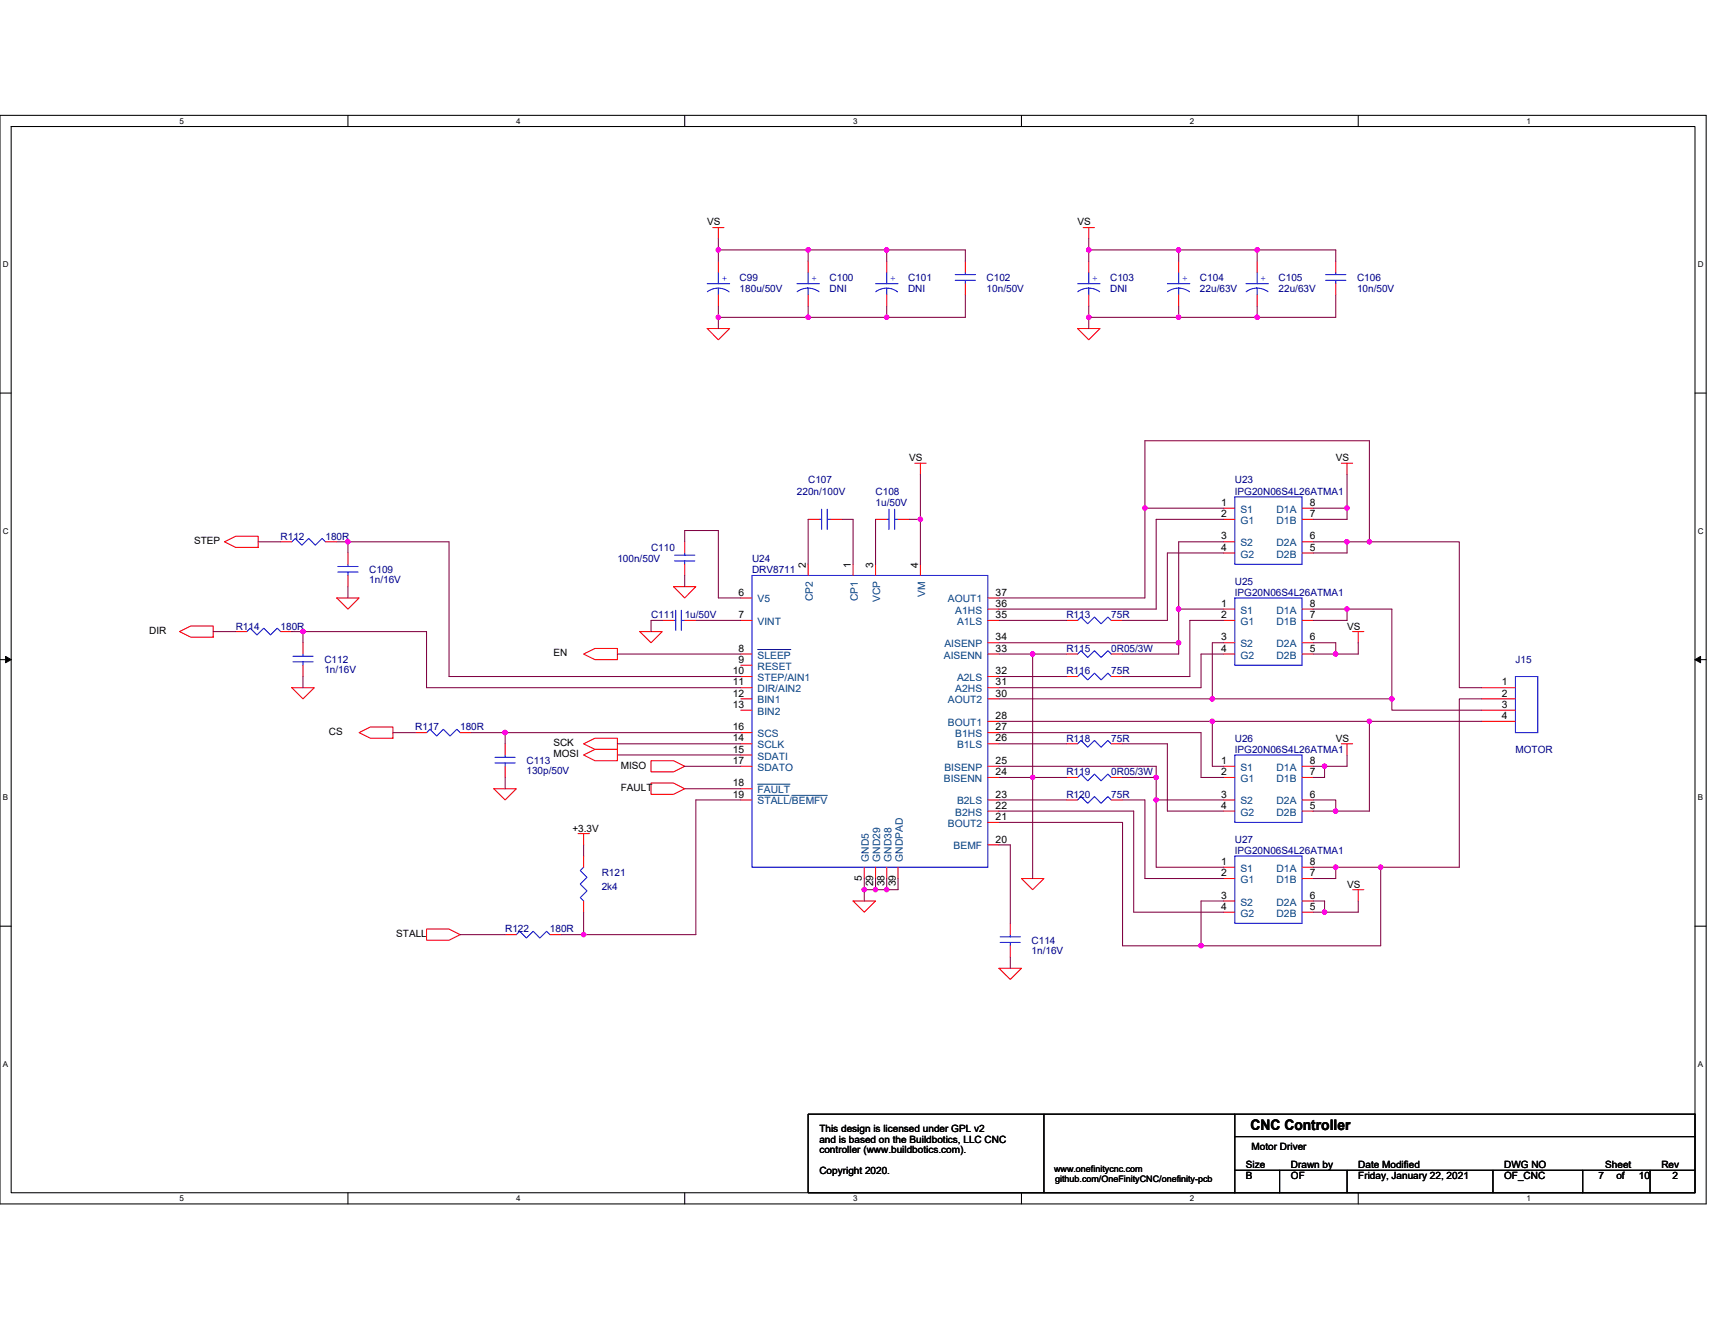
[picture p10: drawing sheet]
<svg xmlns="http://www.w3.org/2000/svg" width="279mm" height="216mm" viewBox="0 0 279 216" stroke-linecap="round" stroke-linejoin="round" font-family="sans-serif">
<path d="M0 18.8h278v177.4h-278zM1.8 20.6h274.3v173.8h-274.3z" fill="none" stroke="#000" stroke-width=".17"/>
<g fill="#fff">
<path d="M29.3 19h.7v1.4h-.7z"/>
<path d="M29.3 194.5h.7v1.5h-.7z"/>
</g>
<path d="M56.7 18.8v1.8M56.7 194.4v1.8" fill="none" stroke="#000" stroke-width=".17"/>
<g fill="#fff">
<path d="M84.1 19h.7v1.4h-.7z"/>
<path d="M84.1 194.5h.7v1.5h-.7z"/>
</g>
<path d="M111.5 18.8v1.8M111.5 194.4v1.8" fill="none" stroke="#000" stroke-width=".17"/>
<g fill="#fff">
<path d="M139 19h.7v1.4h-.7z"/>
<path d="M139 194.5h.7v1.5h-.7z"/>
</g>
<path d="M166.4 18.8v1.8M166.4 194.4v1.8" fill="none" stroke="#000" stroke-width=".17"/>
<g fill="#fff">
<path d="M193.8 19h.8v1.4h-.8z"/>
<path d="M193.8 194.5h.8v1.5h-.8z"/>
</g>
<path d="M221.3 18.8v1.8M221.3 194.4v1.8" fill="none" stroke="#000" stroke-width=".17"/>
<g fill="#fff">
<path d="M248.7 19h.7v1.4h-.7z"/>
<path d="M248.7 194.5h.7v1.5h-.7z"/>
<path d="M.5 42.3h.9v1.5h-.9z"/>
<path d="M276.6 42.3h1v1.5h-1z"/>
<path d="M.5 85.8h.9v1.4h-.9z"/>
<path d="M276.6 85.8h1v1.4h-1z"/>
</g>
<path d="M0 64.1h1.8M276.1 64.1h1.9" fill="none" stroke="#000" stroke-width=".17"/>
<g fill="#fff">
<path d="M.5 129.2h.8v1.5h-.8z"/>
<path d="M276.6 129.2h.9v1.5h-.9z"/>
</g>
<path d="M0 107.5h1.8M276.1 107.5h1.9" fill="none" stroke="#000" stroke-width=".17"/>
<path d="M.9 107l.9 .5-.9 .5zM276.1 107.5l1-.5v1z" fill="#000" stroke="#000" stroke-width=".16"/>
<g fill="#fff">
<path d="M.5 172.6h.8v1.5h-.8z"/>
<path d="M276.6 172.6h.9v1.5h-.9z"/>
</g>
<path d="M0 150.9h1.8M276.1 150.9h1.9M170.1 181.5h-38.4v12.9h38.4M170.1 181.5h31.1v12.9h-31.1zM201.2 181.5h74.9v12.9h-74.9M201.2 190.7h74.9M201.2 185.2h74.9M208.5 190.7v3.7M219.5 190.7v3.7M243.2 190.7v3.7M257.9 190.7v3.7M268.8 190.7v3.7" fill="none" stroke="#000" stroke-width=".17"/>
<g fill="none" stroke="#f00" stroke-width=".17">
<path d="M116.1 37.1h1.8M117 37.1v1.8M176.5 37.1h1.8M177.4 37.1v1.8M115.2 53.5h3.7l-1.9 1.9zM117 42.6v1.8M117 48v1.9M131.7 42.6v1.8M131.7 48v1.9M144.5 42.6v1.8M144.5 48v1.9M157.3 42.6v1.8"/>
<path d="M157.3 46.2v1.8M175.6 53.5h3.6l-1.8 1.9zM177.4 42.6v1.8M177.4 48v1.9M192 42.6v1.8M192 48v1.9M204.8 42.6v1.8M204.8 48v1.9M217.6 42.6v1.8M217.6 46.2v1.8M149 75.5h1.9M149.9 75.5v1.8"/>
<path d="M218.5 75.5h1.9M219.5 75.5v1.8M36.6 88.3l1.8-.9h3.7v1.8h-3.7zM45.7 88.3h1.8M53 88.3h1.9M54.9 97.4h3.6l-1.8 1.9zM56.7 90.1v1.8M56.7 93.8v1.8M109.7 95.6h3.7l-1.9 1.8zM111.5 88.3v1.8M111.5 91.9v1.9M120.7 97.4h1.8"/>
<path d="M131.7 91.9v1.9M131.7 84.6h1.8M135.3 84.6h1.9M139 91.9v1.9M142.6 91.9v1.9M142.6 84.6h1.9M146.3 84.6h1.8M149.9 91.9v1.9M160.9 99.3h1.9M160.9 97.4h1.9M199.3 82.8h1.9M199.3 84.6h1.9"/>
<path d="M199.3 88.3h1.9M199.3 90.1h1.9M199.3 99.3h1.9M212.1 90.1h1.9M212.1 88.3h1.9M212.1 84.6h1.9M212.1 82.8h1.9M212.1 99.3h1.9M29.3 102.9l1.8-.9h3.6v1.8h-3.6zM38.4 102.9h1.8M45.7 102.9h1.8M47.5 112.1h3.7l-1.8 1.8z"/>
<path d="M49.4 104.7v1.9M49.4 108.4v1.8M58.5 119.4l1.8-1h3.7v1.9h-3.7zM67.6 119.4h1.9M75 119.4h1.8M95.1 106.6l1.8-.9h3.7v1.8h-3.7zM104.2 102.9h3.7l-1.8 1.8zM107.9 101.1h1.8M111.5 101.1h1.9M120.7 101.1h1.8M120.7 106.6h1.8M120.7 108.4h1.8"/>
<path d="M120.7 110.2h1.8M120.7 112.1h1.8M120.7 113.9h1.8M120.7 115.7h1.8M120.7 119.4h1.8M160.9 119.4h1.9M160.9 117.5h1.9M160.9 113.9h1.9M160.9 112.1h1.9M160.9 110.2h1.9M160.9 106.6h1.9M160.9 104.7h1.9"/>
<path d="M160.9 101.1h1.9M173.7 101.1h1.9M173.7 110.2h1.9M173.7 106.6h1.9M181 101.1h1.9M181 110.2h1.9M181 106.6h1.9M199.3 101.1h1.9M199.3 104.7h1.9M199.3 106.6h1.9M212.1 106.6h1.9M212.1 104.7h1.9"/>
<path d="M212.1 101.1h1.9M220.4 102.9h1.8M221.3 102.9v1.8M241.4 112.1h5.5M241.4 113.9h5.5M241.4 115.7h5.5M241.4 117.5h5.5M80.5 128.5h3.6l-1.8 1.8zM82.3 121.2v1.8M82.3 124.9v1.8M94.2 135.8h1.8M95.1 135.8v1.9"/>
<path d="M95.1 139.5v1.8M95.1 123l1.8-.9h3.7v1.9h-3.7zM95.1 121.2l1.8-.9h3.7v1.8h-3.7zM106.1 127.6h3.6l1.8 .9-1.8 .9h-3.6zM106.1 124h3.6l1.8 .9-1.8 .9h-3.6zM120.7 121.2h1.8M120.7 123h1.8M120.7 124.9h1.8M120.7 128.5h1.8M120.7 130.3h1.8M160.9 137.7h1.9M160.9 134h1.9"/>
<path d="M160.9 132.2h1.9M160.9 130.3h1.9M160.9 126.7h1.9M160.9 124.9h1.9M160.9 121.2h1.9M173.7 130.3h1.9M173.7 121.2h1.9M173.7 126.7h1.9M181 130.3h1.9M181 121.2h1.9M181 126.7h1.9M199.3 124.9h1.9"/>
<path d="M199.3 126.7h1.9M199.3 130.3h1.9M199.3 132.2h1.9M212.1 132.2h1.9M212.1 130.3h1.9M212.1 126.7h1.9M212.1 124.9h1.9M218.5 121.2h1.9M219.5 121.2v1.8M69.5 151.4h3.7l1.8 .9-1.8 .9h-3.7zM82.3 152.3h1.8M89.6 152.3h1.8"/>
<path d="M95.1 146.8v1.8M139 146.8h3.6l-1.8 1.8zM140.8 141.3v1.9M142.6 141.3v1.9M144.5 141.3v1.9M146.3 141.3v1.9M162.8 157.8h3.6l-1.8 1.8zM164.6 150.5v1.8M164.6 154.1v1.9M166.4 143.2h3.7l-1.9 1.8zM199.3 141.3h1.9M199.3 143.2h1.9"/>
<path d="M199.3 146.8h1.9M199.3 148.6h1.9M212.1 148.6h1.9M212.1 146.8h1.9M212.1 143.2h1.9M212.1 141.3h1.9M220.4 145h1.8M221.3 145v1.8"/>
</g>
<g fill="none" stroke="#00f" stroke-width=".17">
<path d="M115.2 46.2h3.7M115.2 47.5a2.92 2.92 0 0 1 3.6 .1M117 46.9v1.1M117 44.4v1.8M129.8 46.2h3.7M129.9 47.5l1-.5 .7-.1 .8 .1 1 .5M131.7 46.9v1.1M131.7 44.4v1.8M142.6 46.2h3.7M142.7 47.5a2.92 2.92 0 0 1 3.5 .1M144.5 46.9v1.1M144.5 44.4v1.8"/>
<path d="M155.6 45.7h3.3M155.6 44.7h3.3M157.3 44.4v.3M157.3 45.7v.5M175.6 46.2h3.6M175.6 47.5l1-.5 .8-.1 .7 .1 1.1 .5M177.4 46.9v1.1M177.4 44.4v1.8M190.2 46.2h3.6M190.2 47.5l1-.5 .8-.1 1.1 .3 .7 .3M192 46.9v1.1M192 44.4v1.8"/>
<path d="M203 46.2h3.7M203 47.5l1-.5 .8-.1 .8 .1 1 .5M204.8 46.9v1.1M204.8 44.4v1.8M216 45.7h3.3M216 44.7h3.3M217.6 44.4v.3M217.6 45.7v.5M47.5 88.3l.6-.6 1.1 1.1 1.1-1.1 1.1 1.1 1.1-1.1 .5 .6M55 93.2h3.3M55 92.3h3.3M56.7 91.9v.4"/>
<path d="M56.7 93.2v.6M109.9 91.4h3.3M109.9 90.5h3.3M110.1 99.4v3.3M111 99.4v3.3M111.5 90.1v.4M111.5 91.4v.5M122.5 93.8h38.4v47.5h-38.4zM133.5 84.6h.4M133.9 83v3.3M134.8 83v3.3M134.8 84.6h.5"/>
<path d="M144.5 84.6h.3M144.8 83v3.3M145.8 84.6h.5M145.8 83v3.3M201.2 81h10.9v10.9h-10.9zM201.2 97.4h10.9v11h-10.9zM40.2 102.9l.6-.5 1.1 1.1 1.1-1.1 1.1 1.1 1.1-1.1 .5 .5M47.7 107.8h3.3M47.7 106.9h3.3M49.4 106.6v.3M49.4 107.8v.6M69.5 119.4l.5-.6 1.1 1.1 1.1-1.1 1.1 1.1 1.1-1.1 .6 .6"/>
<path d="M109.7 101.1h.4M111 101.1h.5M175.6 101.1l.5-.6 1.1 1.1 1.1-1.1 1.1 1.1 1.1-1.1 .5 .6M175.6 110.2l.5-.5 1.1 1.1 1.1-1.1 1.1 1.1 1.1-1.1 .5 .5M175.6 106.6l.5-.6 1.1 1.1 1.1-1.1 1.1 1.1 1.1-1.1 .5 .6M246.9 110.2h3.6v9.2h-3.6zM80.6 124.3h3.3M80.6 123.4h3.3M82.3 123v.4M82.3 124.3v.6M175.6 130.3l.5-.5 1.1 1.1 1.1-1.1 1.1 1.1 1.1-1.1 .5 .5M175.6 121.2l.5-.6 1.1 1.2 1.1-1.2 1.1 1.2 1.1-1.2 .5 .6"/>
<path d="M175.6 126.7l.5-.6 1.1 1.1 1.1-1.1 1.1 1.1 1.1-1.1 .5 .6M201.2 123h10.9v11h-10.9zM201.2 139.5h10.9v11h-10.9zM84.1 152.3l.6-.6 1.1 1.1 1.1-1.1 1 1.1 1.1-1.1 .6 .6M95.1 141.3l-.6 .6 1.1 1.1-1.1 1.1 1.1 1.1-1.1 1.1 .6 .5M162.9 153.6h3.3M162.9 152.7h3.3M164.6 152.3v.4M164.6 153.6v.5"/>
</g>
<path d="M123.4 105.8h5.4M123.4 127.8h5.3M123.4 129.6h5.1M129 129.6h5.8" fill="none" stroke="#004080" stroke-width=".16"/>
<g fill="none" stroke="#800040" stroke-width=".17">
<path d="M117 38.9v1.8M177.4 38.9v1.8M117 40.7v1.9M117 49.9v1.8M117 40.7h14.7M117 51.7h14.7M117 51.7v1.8M131.7 49.9v1.8M131.7 40.7h12.8M131.7 51.7h12.8M131.7 40.7v1.9M144.5 49.9v1.8"/>
<path d="M144.5 40.7h12.8v1.9M144.5 40.7v1.9M157.3 48v3.7h-12.8M177.4 40.7v1.9M177.4 40.7h27.4M177.4 49.9v1.8M177.4 51.7v1.8M177.4 51.7h14.6M192 51.7h12.8M192 40.7v1.9M192 49.9v1.8M204.8 49.9v1.8"/>
<path d="M217.6 42.6v-1.9h-12.8v1.9M217.6 48v3.7h-12.8M149.9 77.3v7.3M219.5 77.3v5.5M42.1 88.3h3.6M54.9 88.3h1.8M56.7 88.3v1.8M56.7 95.6v1.8M56.7 88.3h16.5v21.9h47.5M111.5 88.3v-1.9h5.5v11h3.7M111.5 93.8v1.8M131.7 84.6v7.3"/>
<path d="M137.2 84.6h1.8v7.3M142.6 84.6v7.3M148.1 84.6h1.8M149.9 84.6v7.3M186.5 82.8h12.8M186.5 82.8v-11h36.6v16.5M186.5 82.8v14.6h-23.7M192 99.3v5.4M192 99.3h7.3M199.3 84.6h-10.9v14.7h-25.6M199.3 88.3h-7.3v11M199.3 90.1h-9.1v11h-7.3"/>
<path d="M214 99.3h5.5M214 82.8h5.5M214 88.3h5.5M219.5 99.3v1.8h-5.5M219.5 99.3h7.3v14.6M219.5 82.8v1.8h-5.5M219.5 88.3v1.8h-5.5M219.5 88.3h3.6M223.1 88.3h14.6v23.8h3.7M34.7 102.9h3.7M47.5 102.9h1.9M49.4 102.9h20.1v9.2h51.2"/>
<path d="M49.4 102.9v1.8M49.4 110.2v1.9M64 119.4h3.6M76.8 119.4h5.5M82.3 119.4h38.4M82.3 119.4v1.8M100.6 106.6h20.1M107.9 101.1h-1.8v1.8M113.4 101.1h7.3M162.8 101.1h10.9M162.8 104.7h29.2M162.8 106.6h5.4"/>
<path d="M162.8 119.4h32.9v7.3h3.6M162.8 110.2h10.9M162.8 113.9h34.7M162.8 117.5h34.7M168.2 106.6v20.1M168.2 106.6h5.5M192 104.7v1.9h-9.1M197.5 113.9h29.3M199.3 101.1h-5.5v9.1h-10.9M199.3 104.7h-1.8v9.2M199.3 106.6h-3.6v5.5h-32.9M214 104.7h3.6v1.9"/>
<path d="M214 106.6h3.6M221.3 104.7v1.9h-3.7M223.1 117.5h18.3M223.1 117.5v14.7h-5.5M223.1 117.5h-25.6v7.4h1.8M226.8 113.9v1.8h14.6M241.4 113.9h-3.7v27.4h-12.8M82.3 126.7v1.8M95.1 137.7v1.8M100.6 121.2h20.1M100.6 123h20.1M111.5 124.9h9.2"/>
<path d="M111.5 128.5h9.2M120.7 130.3h-7.3v22h-18.3M162.8 124.9h25.6v1.8M162.8 121.2h10.9M162.8 132.2h21.9v16.4h14.6M162.8 137.7h1.8v12.8M162.8 134h20.1v20.1h12.8M162.8 126.7h5.4M162.8 130.3h10.9M168.2 126.7v16.5M168.2 126.7h5.5M182.9 121.2h7.3v11h9.1"/>
<path d="M182.9 126.7h5.5M182.9 130.3h3.6v12.9h12.8M188.4 130.3h10.9M188.4 126.7v3.6M188.4 130.3v11h10.9M214 124.9h1.8M214 132.2h3.6M214 130.3h3.6v1.9M215.8 124.9v1.8h-1.8M219.5 123v1.9h-3.7M75 152.3h7.3M91.4 152.3h3.7"/>
<path d="M95.1 148.6v3.7M140.8 143.2v1.8M140.8 145v1.8M140.8 145h1.8M142.6 143.2v1.8M142.6 145h1.9M144.5 143.2v1.8M146.3 143.2v1.8h-1.8M164.6 156v1.8M199.3 146.8h-3.6v7.3M214 146.8h1.8v1.8M214 148.6h1.8"/>
<path d="M214 141.3h3.6M217.6 141.3v1.9h-3.6M217.6 141.3h7.3M221.3 146.8v1.8h-5.5M224.9 141.3v12.8h-29.2"/>
</g>
<g fill="#f0f" stroke="#f0f" stroke-width=".17">
<circle cx="177.4" cy="40.7" r=".36"/>
<circle cx="117" cy="40.7" r=".36"/>
<circle cx="144.4" cy="40.7" r=".36"/>
<circle cx="131.7" cy="40.7" r=".36"/>
<circle cx="192" cy="40.7" r=".36"/>
<circle cx="204.8" cy="40.7" r=".36"/>
<circle cx="177.4" cy="51.7" r=".36"/>
<circle cx="117" cy="51.7" r=".35"/>
<circle cx="144.4" cy="51.7" r=".35"/>
<circle cx="131.7" cy="51.7" r=".36"/>
<circle cx="192" cy="51.7" r=".36"/>
<circle cx="204.8" cy="51.7" r=".36"/>
<circle cx="223.1" cy="88.3" r=".36"/>
<circle cx="186.5" cy="82.8" r=".36"/>
<circle cx="219.4" cy="82.8" r=".36"/>
<circle cx="149.9" cy="84.6" r=".36"/>
<circle cx="56.7" cy="88.3" r=".35"/>
<circle cx="192" cy="99.2" r=".36"/>
<circle cx="219.4" cy="88.3" r=".36"/>
<circle cx="219.4" cy="99.2" r=".36"/>
<circle cx="226.7" cy="113.9" r=".36"/>
<circle cx="49.4" cy="102.9" r=".36"/>
<circle cx="192" cy="104.7" r=".36"/>
<circle cx="197.5" cy="113.9" r=".36"/>
<circle cx="217.6" cy="106.6" r=".35"/>
<circle cx="168.2" cy="126.7" r=".36"/>
<circle cx="168.2" cy="106.6" r=".36"/>
<circle cx="197.5" cy="117.5" r=".35"/>
<circle cx="223.1" cy="117.5" r=".36"/>
<circle cx="82.3" cy="119.4" r=".36"/>
<circle cx="188.3" cy="126.7" r=".35"/>
<circle cx="215.8" cy="124.8" r=".35"/>
<circle cx="188.3" cy="130.3" r=".35"/>
<circle cx="217.6" cy="141.3" r=".36"/>
<circle cx="224.9" cy="141.3" r=".36"/>
<circle cx="140.8" cy="145" r=".36"/>
<circle cx="144.4" cy="145" r=".35"/>
<circle cx="142.6" cy="145" r=".35"/>
<circle cx="195.7" cy="154.1" r=".36"/>
<circle cx="215.8" cy="148.6" r=".35"/>
<circle cx="95.1" cy="152.3" r=".36"/>
<circle cx="217.6" cy="132.2" r=".36"/>
</g>
<text font-size="2.4" x="203.7" y="184.1">CNC Controller</text>
<g font-size="1.7">
<text x="199" y="82.4">1</text>
<text x="213.4" y="82.4">8</text>
<text x="199" y="84.2">2</text>
<text x="199" y="87.9">3</text>
<text x="199" y="89.7">4</text>
<text x="213.4" y="89.7">5</text>
<text x="213.4" y="87.9">6</text>
<text x="213.4" y="84.2">7</text>
<text x="131.3" y="92.5" transform="rotate(-90 131.3 92.5)">2</text>
<text x="138.6" y="92.5" transform="rotate(-90 138.6 92.5)">1</text>
<text x="142.3" y="92.5" transform="rotate(-90 142.3 92.5)">3</text>
<text x="149.6" y="92.5" transform="rotate(-90 149.6 92.5)">4</text>
<text x="120.3" y="97">6</text>
<text x="120.3" y="100.7">7</text>
<text x="162.2" y="97">37</text>
<text x="162.2" y="100.7">35</text>
<text x="162.2" y="98.9">36</text>
<text x="199" y="98.9">1</text>
<text x="199" y="100.7">2</text>
<text x="213.4" y="100.7">7</text>
<text x="213.4" y="98.9">8</text>
<text x="120.3" y="106.2">8</text>
<text x="162.2" y="106.2">33</text>
<text x="162.2" y="104.4">34</text>
<text x="199" y="104.4">3</text>
<text x="199" y="106.2">4</text>
<text x="213.4" y="106.2">5</text>
<text x="213.4" y="104.4">6</text>
<text x="119.4" y="109.9">10</text>
<text x="119.4" y="111.7">11</text>
<text x="119.4" y="113.5">12</text>
<text x="120.3" y="108">9</text>
<text x="162.2" y="113.5">30</text>
<text x="162.2" y="109.9">32</text>
<text x="162.2" y="111.7">31</text>
<text x="244.7" y="111.7">1</text>
<text x="244.7" y="113.5">2</text>
<text x="119.4" y="115.3">13</text>
<text x="119.4" y="119">16</text>
<text x="162.2" y="117.2">28</text>
<text x="162.2" y="119">27</text>
<text x="244.7" y="115.3">3</text>
<text x="244.7" y="117.2">4</text>
<text x="119.4" y="120.8">14</text>
<text x="119.4" y="122.6">15</text>
<text x="119.4" y="124.5">17</text>
<text x="162.2" y="120.8">26</text>
<text x="162.2" y="124.5">25</text>
<text x="199" y="124.5">1</text>
<text x="213.4" y="124.5">8</text>
<text x="119.4" y="128.1">18</text>
<text x="119.4" y="130">19</text>
<text x="162.2" y="126.3">24</text>
<text x="162.2" y="130">23</text>
<text x="162.2" y="131.8">22</text>
<text x="199" y="126.3">2</text>
<text x="199" y="130">3</text>
<text x="199" y="131.8">4</text>
<text x="213.4" y="131.8">5</text>
<text x="213.4" y="130">6</text>
<text x="213.4" y="126.3">7</text>
<text x="162.2" y="133.6">21</text>
<text x="162.2" y="137.3">20</text>
<text x="140.4" y="143.5" transform="rotate(-90 140.4 143.5)">5</text>
<text x="199" y="140.9">1</text>
<text x="199" y="142.8">2</text>
<text x="213.4" y="142.8">7</text>
<text x="213.4" y="140.9">8</text>
<text x="142.3" y="144.4" transform="rotate(-90 142.3 144.4)">29</text>
<text x="144.1" y="144.4" transform="rotate(-90 144.1 144.4)">38</text>
<text x="145.9" y="144.4" transform="rotate(-90 145.9 144.4)">39</text>
<text x="199" y="146.4">3</text>
<text x="199" y="148.3">4</text>
<text x="213.4" y="148.3">5</text>
<text x="213.4" y="146.4">6</text>
</g>
<g font-size="1.7" fill="#004080">
<text x="202.1" y="83.5">S1</text>
<text x="208" y="83.5">D1A</text>
<text x="202.1" y="85.4">G1</text>
<text x="202.1" y="89">S2</text>
<text x="208" y="89">D2A</text>
<text x="208" y="85.4">D1B</text>
<text x="202.1" y="90.8">G2</text>
<text x="208" y="90.8">D2B</text>
<text x="123.4" y="98.2">V5</text>
<text x="123.4" y="101.8">VINT</text>
<text x="132.4" y="97.9" transform="rotate(-90 132.4 97.9)">CP2</text>
<text x="139.7" y="97.9" transform="rotate(-90 139.7 97.9)">CP1</text>
<text x="143.4" y="98.1" transform="rotate(-90 143.4 98.1)">VCP</text>
<text x="150.7" y="97.2" transform="rotate(-90 150.7 97.2)">VM</text>
<text x="154.4" y="98.2">AOUT1</text>
<text x="155.6" y="100">A1HS</text>
<text x="155.9" y="101.8">A1LS</text>
<text x="202.1" y="100">S1</text>
<text x="202.1" y="101.8">G1</text>
<text x="208" y="101.8">D1B</text>
<text x="208" y="100">D1A</text>
<text x="123.4" y="107.3">SLEEP</text>
<text x="153.8" y="107.3">AISENN</text>
<text x="153.9" y="105.5">AISENP</text>
<text x="202.1" y="105.5">S2</text>
<text x="202.1" y="107.3">G2</text>
<text x="208" y="107.3">D2B</text>
<text x="208" y="105.5">D2A</text>
<text x="123.4" y="109.1">RESET</text>
<text x="123.4" y="111">STEP/AIN1</text>
<text x="123.4" y="112.8">DIR/AIN2</text>
<text x="155.6" y="112.8">A2HS</text>
<text x="155.9" y="111">A2LS</text>
<text x="123.4" y="114.6">BIN1</text>
<text x="123.4" y="116.5">BIN2</text>
<text x="154.4" y="118.3">BOUT1</text>
<text x="154.4" y="114.6">AOUT2</text>
<text x="123.4" y="121.9">SCLK</text>
<text x="123.4" y="123.8">SDATI</text>
<text x="123.4" y="120.1">SCS</text>
<text x="123.4" y="125.6">SDATO</text>
<text x="153.9" y="125.6">BISENP</text>
<text x="155.6" y="120.1">B1HS</text>
<text x="155.9" y="121.9">B1LS</text>
<text x="202.1" y="125.6">S1</text>
<text x="208" y="125.6">D1A</text>
<text x="123.4" y="129.3">FAULT</text>
<text x="123.4" y="131.1">STALL/BEMFV</text>
<text x="153.8" y="127.4">BISENN</text>
<text x="155.9" y="131.1">B2LS</text>
<text x="202.1" y="127.4">G1</text>
<text x="202.1" y="131.1">S2</text>
<text x="208" y="131.1">D2A</text>
<text x="208" y="127.4">D1B</text>
<text x="154.4" y="134.7">BOUT2</text>
<text x="155.6" y="132.9">B2HS</text>
<text x="202.1" y="132.9">G2</text>
<text x="208" y="132.9">D2B</text>
<text x="141.6" y="140.4" transform="rotate(-90 141.6 140.4)">GND5</text>
<text x="143.4" y="140.4" transform="rotate(-90 143.4 140.4)">GND29</text>
<text x="145.2" y="140.4" transform="rotate(-90 145.2 140.4)">GND38</text>
<text x="147.1" y="140.4" transform="rotate(-90 147.1 140.4)">GNDPAD</text>
<text x="155.4" y="138.4">BEMF</text>
<text x="202.1" y="142">S1</text>
<text x="202.1" y="143.9">G1</text>
<text x="208" y="143.9">D1B</text>
<text x="208" y="142">D1A</text>
<text x="202.1" y="147.6">S2</text>
<text x="202.1" y="149.4">G2</text>
<text x="208" y="149.4">D2B</text>
<text x="208" y="147.6">D2A</text>
</g>
<g font-size="1.6">
<text x="115.2" y="36.7">VS</text>
<text x="175.6" y="36.7">VS</text>
<text x="148.1" y="75.1">VS</text>
<text x="217.6" y="75.1">VS</text>
<text x="31.6" y="88.7">STEP</text>
<text x="24.3" y="103.3">DIR</text>
<text x="90.1" y="107">EN</text>
<text x="219.5" y="102.6">VS</text>
<text x="53.6" y="119.8">CS</text>
<text x="90.1" y="123.4">MOSI</text>
<text x="90.1" y="121.6">SCK</text>
<text x="101.1" y="125.2">MISO</text>
<text x="217.6" y="120.9">VS</text>
<text x="101.1" y="128.9">FAULT</text>
<text x="93.3" y="135.5">+3.3V</text>
<text x="219.5" y="144.6">VS</text>
<text x="64.6" y="152.7">STALL</text>
<text x="133.5" y="184.5">This design is licensed under GPL v2</text>
<text x="133.5" y="186.2">and is based on the Buildbotics, LLC CNC</text>
<text x="133.5" y="187.9">controller (www.buildbotics.com).</text>
<text x="133.5" y="191.3">Copyright 2020.</text>
<text x="203" y="190.4">Size</text>
<text x="203.9" y="187.4">Motor Driver</text>
<text x="210.3" y="190.4">Drawn by</text>
<text x="221.3" y="190.4">Date Modified</text>
<text x="245" y="190.4">DWG NO</text>
<text x="261.5" y="190.4">Sheet</text>
<text x="270.7" y="190.4">Rev</text>
<text x="203" y="192.2">B</text>
<text x="210.3" y="192.2">OF</text>
<text x="221.3" y="192.2">Friday, January 22, 2021</text>
<text x="245" y="192.2">OF_CNC</text>
<text x="260.4" y="192.2">7</text>
<text x="263.3" y="192.2">of</text>
<text x="267" y="192.2">10</text>
<text x="272.5" y="192.2">2</text>
</g>
<g font-size="1.6" fill="#00f">
<text x="117.6" y="45.8">+</text>
<text x="132.2" y="45.8">+</text>
<text x="145" y="45.8">+</text>
<text x="177.9" y="45.8">+</text>
<text x="192.6" y="45.8">+</text>
<text x="205.4" y="45.8">+</text>
</g>
<g font-size="1.6" fill="#000080">
<text x="120.5" y="45.9">C99</text>
<text x="120.5" y="47.5">180u/50V</text>
<text x="135.1" y="45.9">C100</text>
<text x="135.1" y="47.5">DNI</text>
<text x="147.9" y="45.9">C101</text>
<text x="147.9" y="47.5">DNI</text>
<text x="160.7" y="45.9">C102</text>
<text x="160.7" y="47.5">10n/50V</text>
<text x="180.9" y="45.9">C103</text>
<text x="180.9" y="47.5">DNI</text>
<text x="195.5" y="45.9">C104</text>
<text x="195.5" y="47.5">22u/63V</text>
<text x="208.3" y="45.9">C105</text>
<text x="208.3" y="47.5">22u/63V</text>
<text x="221.1" y="45.9">C106</text>
<text x="221.1" y="47.5">10n/50V</text>
<text x="129.8" y="80.6">220n/100V</text>
<text x="131.7" y="78.8">C107</text>
<text x="142.6" y="80.6">C108</text>
<text x="142.6" y="82.4">1u/50V</text>
<text x="201.2" y="78.8">U23</text>
<text x="201.2" y="80.6">IPG20N06S4L26ATMA1</text>
<text x="45.7" y="87.9">R112</text>
<text x="53" y="87.9">180R</text>
<text x="106.1" y="89.8">C110</text>
<text x="60.2" y="93.4">C109</text>
<text x="60.2" y="95.1">1n/16V</text>
<text x="100.6" y="91.6">100n/50V</text>
<text x="122.5" y="91.6">U24</text>
<text x="122.5" y="93.4">DRV8711</text>
<text x="201.2" y="95.2">U25</text>
<text x="106.1" y="100.7">C111</text>
<text x="111.5" y="100.7">1u/50V</text>
<text x="173.7" y="100.7">R113</text>
<text x="181" y="100.7">75R</text>
<text x="201.2" y="97.1">IPG20N06S4L26ATMA1</text>
<text x="38.4" y="102.6">R114</text>
<text x="45.7" y="102.6">180R</text>
<text x="173.7" y="106.2">R115</text>
<text x="181" y="106.2">0R05/3W</text>
<text x="52.9" y="108.1">C112</text>
<text x="52.9" y="109.7">1n/16V</text>
<text x="173.7" y="109.9">R116</text>
<text x="181" y="109.9">75R</text>
<text x="246.9" y="108.1">J15</text>
<text x="67.6" y="119">R117</text>
<text x="75" y="119">180R</text>
<text x="85.8" y="124.5">C113</text>
<text x="173.7" y="120.9">R118</text>
<text x="181" y="120.9">75R</text>
<text x="201.2" y="120.9">U26</text>
<text x="201.2" y="122.7">IPG20N06S4L26ATMA1</text>
<text x="246.9" y="122.7">MOTOR</text>
<text x="85.8" y="126.2">130p/50V</text>
<text x="173.7" y="130">R120</text>
<text x="173.7" y="126.3">R119</text>
<text x="181" y="130">75R</text>
<text x="181" y="126.3">0R05/3W</text>
<text x="201.2" y="137.3">U27</text>
<text x="98" y="142.8">R121</text>
<text x="201.2" y="139.1">IPG20N06S4L26ATMA1</text>
<text x="98" y="145">2k4</text>
<text x="82.3" y="151.9">R122</text>
<text x="89.6" y="151.9">180R</text>
<text x="168.1" y="153.8">C114</text>
<text x="168.1" y="155.4">1n/16V</text>
</g>
<g font-size="1.5">
<text x="171.7" y="190.9">www.onefinitycnc.com</text>
<text x="171.9" y="192.6">github.com/OneFinityCNC/onefinity-pcb</text>
</g>
<g font-size="1.3">
<text x="29.3" y="20.2">5</text>
<text x="84.1" y="20.2">4</text>
<text x="139" y="20.2">3</text>
<text x="193.8" y="20.2">2</text>
<text x="248.7" y="20.2">1</text>
<text x=".5" y="43.5">D</text>
<text x="276.6" y="43.5">D</text>
<text x=".5" y="87">C</text>
<text x="276.6" y="87">C</text>
<text x=".5" y="130.4">B</text>
<text x="276.6" y="130.4">B</text>
<text x=".5" y="173.8">A</text>
<text x="276.6" y="173.8">A</text>
<text x="29.3" y="195.7">5</text>
<text x="84.1" y="195.7">4</text>
<text x="139" y="195.7">3</text>
<text x="193.8" y="195.7">2</text>
<text x="248.7" y="195.7">1</text>
</g>
</svg>
